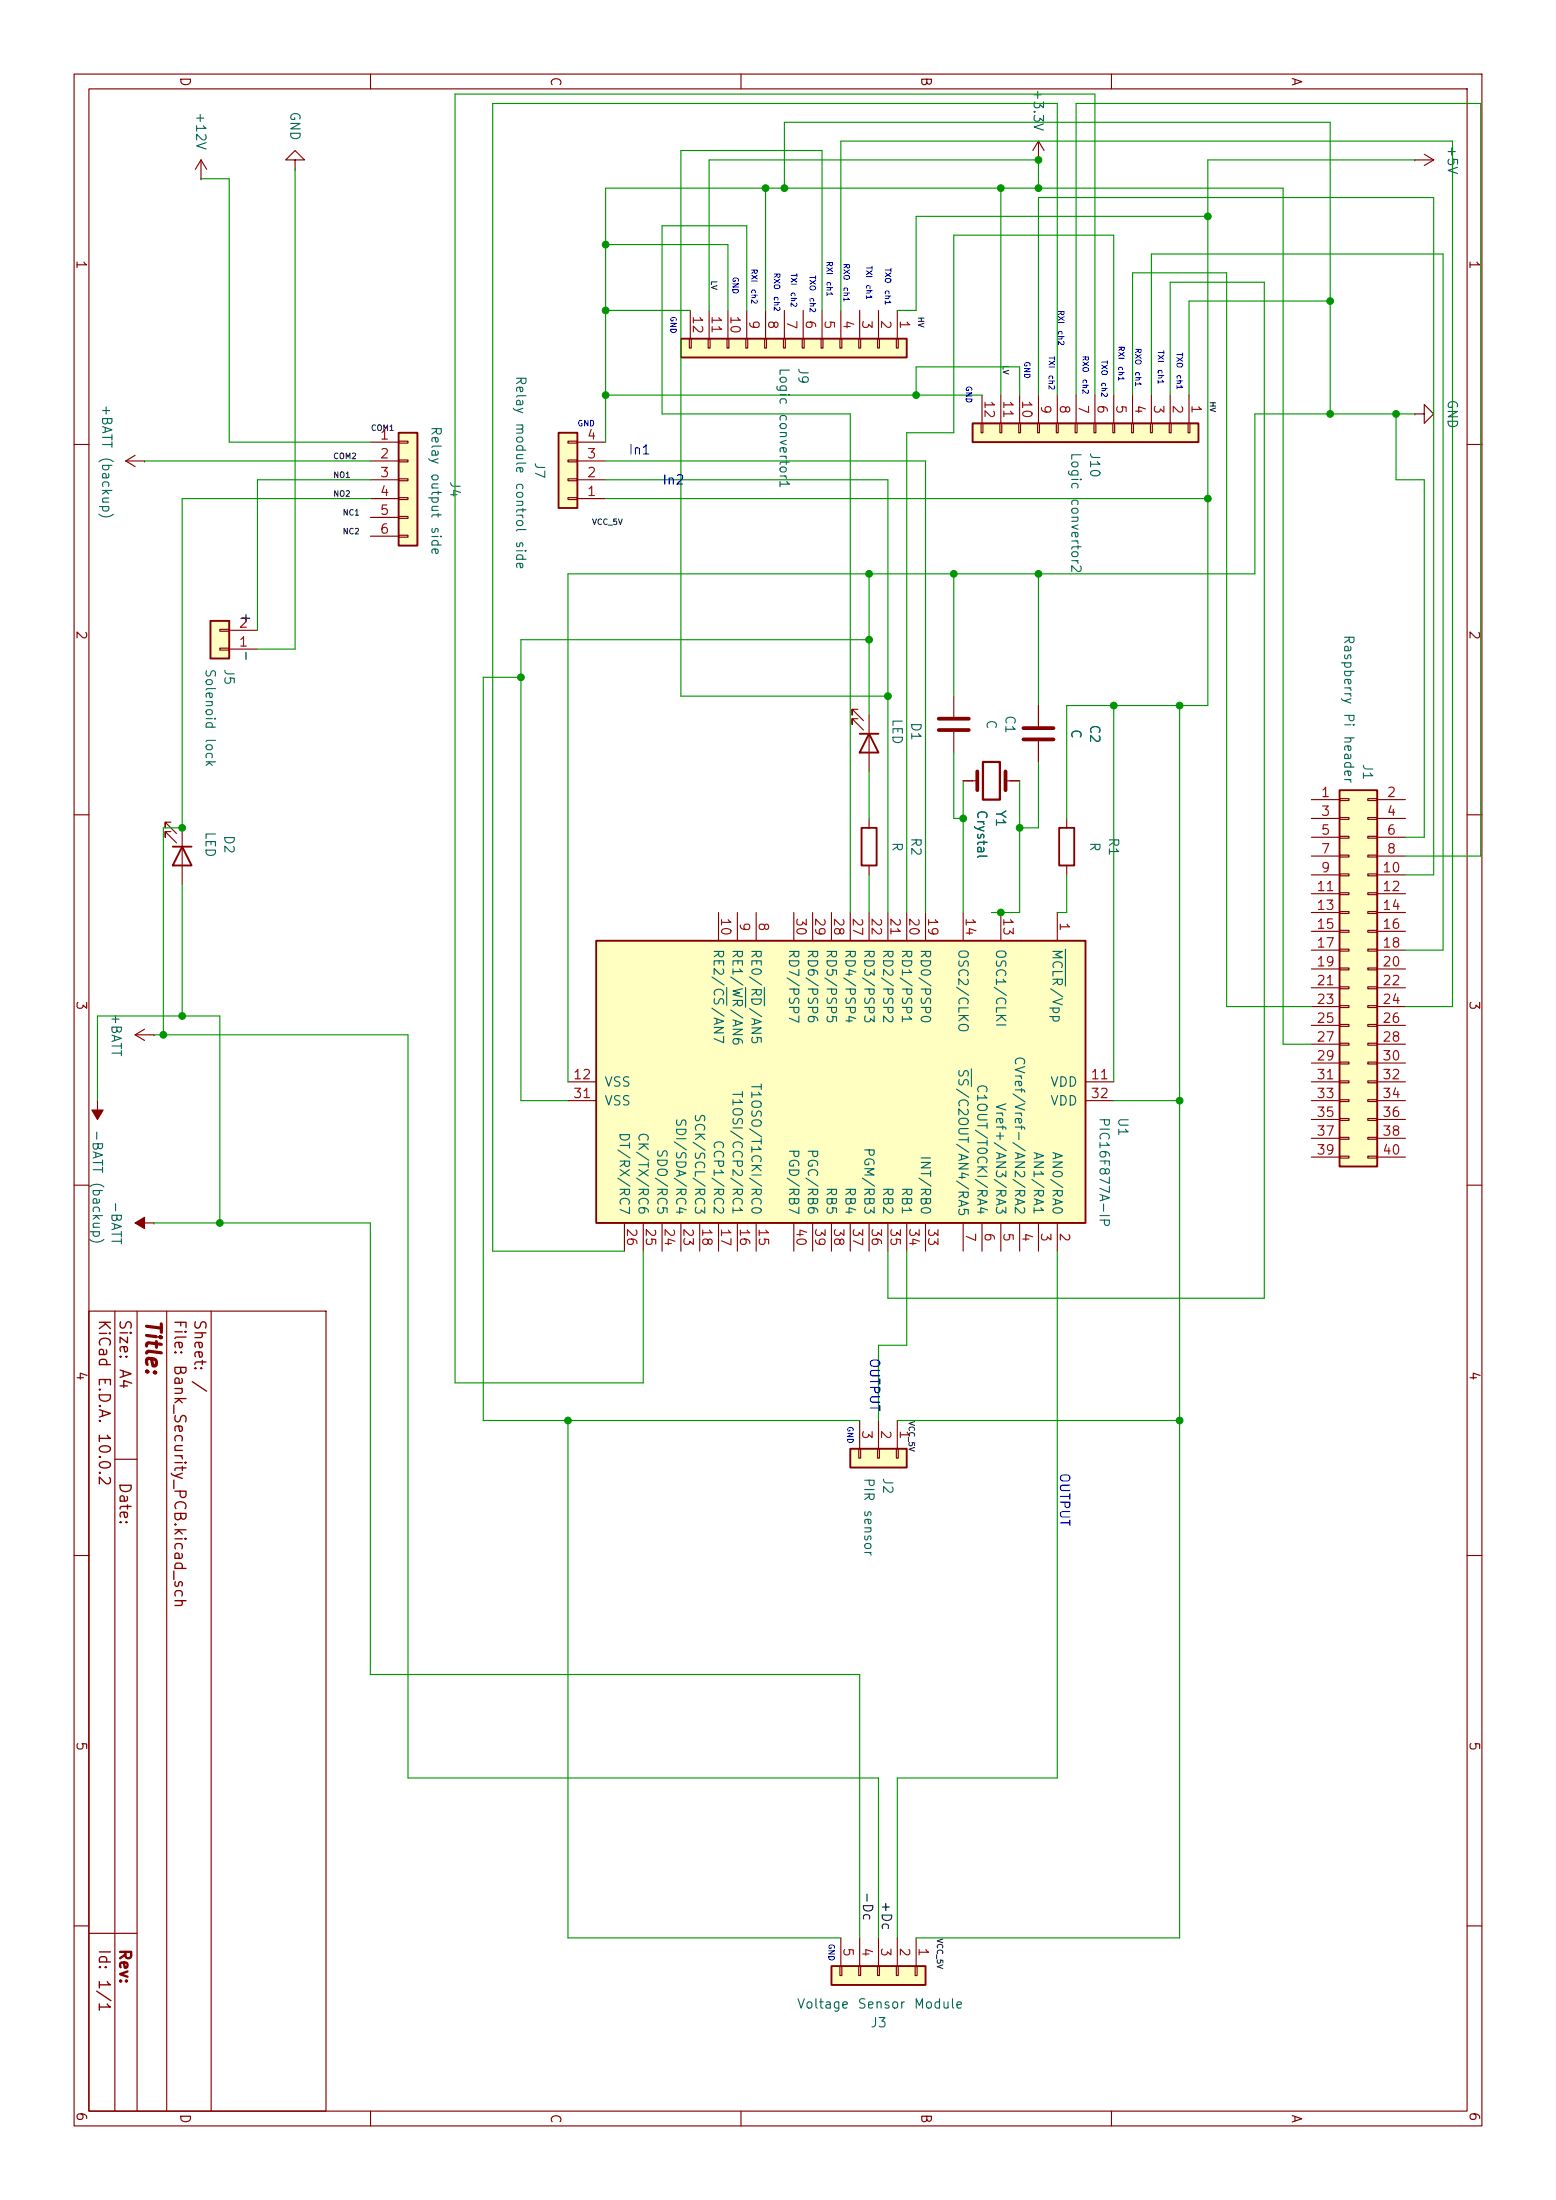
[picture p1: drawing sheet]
<svg xmlns="http://www.w3.org/2000/svg" width="210mm" height="297mm" viewBox="0 0 210 297" stroke-linecap="round" stroke-linejoin="round" font-family="sans-serif">
<g fill="none" stroke="#840000" stroke-width=".15">
<path d="M10 10h190v277h-190zM12 12h186v273h-186zM50 10v2M100 10v2M150 10v2M10 60h2M198 60h2M128.7 94v2.8M128.7 98.8v2.8M10 110h2M198 110h2M10 160h2"/>
<path d="M198 160h2M12 177h32v108h-32zM15.5 177v108M18.5 177v108M22.5 177v108M28.5 177v108M15.5 197h3M10 210h2M198 210h2M10 260h2M198 260h2M12 261h6.5"/>
<path d="M50 285v2M100 285v2M150 285v2"/>
</g>
<path d="M126.7 97h4.1M126.7 98.6h4.1" fill="none" stroke="#840000" stroke-width=".51"/>
<path d="M131.3 57.1h30.4v2.6h-30.4z" fill="#ffffc2"/>
<path d="M131.3 57.1h30.4v2.6h-30.4zM116 99.1h2.6M117.3 99.1l1.3 2.5h-2.6zM23.3 114.3h2.6M24.6 114.3l1.3 2.5h-2.6z" fill="none" stroke="#840000" stroke-width=".25"/>
<g fill="none" stroke="#840000" stroke-width=".15">
<path d="M132.4 57.1h.3v1.3h-.3zM132.5 53.3v3.8M135 57.1h.2v1.3h-.2zM135.1 53.3v3.8M137.5 57.1h.2v1.3h-.2zM137.6 53.3v3.8M140 57.1h.3v1.3h-.3zM140.2 53.3v3.8M142.6 57.1h.2v1.3h-.2zM142.7 53.3v3.8M145.1 57.1h.3v1.3h-.3zM145.2 53.3v3.8"/>
<path d="M147.7 57.1h.2v1.3h-.2zM147.8 53.3v3.8M150.2 57.1h.2v1.3h-.2zM150.3 53.3v3.8M152.7 57.1h.3v1.3h-.3zM152.9 53.3v3.8M155.3 57.1h.2v1.3h-.2zM155.4 53.3v3.8M157.8 57.1h.3v1.3h-.3zM157.9 53.3v3.8M160.4 57.1h.2v1.3h-.2zM160.5 53.3v3.8"/>
<path d="M191 55.9h1.2v-1.3l1.3 1.3-1.3 1.2v-1.2M191 55.9h.1M115.8 95.8h-.8v.7v-.7l1.5 1.5M115.8 97h-.8v.8v-.8l1.5 1.6M117.3 96.5v7.6M23.1 111h-.8v.8v-.8l1.5 1.5M23.1 112.3h-.8v.7v-.7l1.5 1.5M24.6 111.8v7.6M18.2 139.7l1.3 .8M18.2 139.7h2.6M19.5 138.9l-1.3 .8M20.8 139.7h.1"/>
<path d="M13.2 148.6h.1M13.2 148.6v2.5M18.2 165.1h2.6M20.8 165.1h.1"/>
</g>
<g fill="#840000" stroke="#840000" stroke-width=".15">
<path d="M12.4 149.9h1.5l-.7 1.2z"/>
<path d="M18.2 165.1l1.3-.8v1.6z"/>
</g>
<path d="M80.5 127h66v38.1h-66z" fill="#ffffc2"/>
<path d="M80.5 127h66v38.1h-66z" fill="none" stroke="#840000" stroke-width=".25"/>
<g fill="none" stroke="#840000" stroke-width=".15">
<path d="M97 123.2v3.8M99.5 123.2v3.8M102.1 123.2v3.8M107.1 123.2v3.8M109.7 123.2v3.8M112.2 123.2v3.8M114.8 123.2v3.8M117.3 123.2v3.8M119.8 123.2v3.8M122.4 123.2v3.8M124.9 123.2v3.8M130 123.2v3.8"/>
<path d="M135.1 123.2v3.8M142.7 123.2v3.8M76.7 146h3.8M76.7 148.6h3.8M146.5 146h3.8M146.5 148.6h3.8M84.3 165.1v3.8M86.8 165.1v3.8M89.4 165.1v3.8M91.9 165.1v3.8M94.4 165.1v3.8M97 165.1v3.8"/>
<path d="M99.5 165.1v3.8M102.1 165.1v3.8M107.1 165.1v3.8M109.7 165.1v3.8M112.2 165.1v3.8M114.8 165.1v3.8M117.3 165.1v3.8M119.8 165.1v3.8M122.4 165.1v3.8M124.9 165.1v3.8M130 165.1v3.8M132.5 165.1v3.8"/>
<path d="M135.1 165.1v3.8M137.6 165.1v3.8M140.2 165.1v3.8M142.7 165.1v3.8"/>
</g>
<path d="M98.1 133.3v2.4M100.6 133.3v2.7M103.2 133.3v2.5M143.8 128.1v5M131.1 144.3v2.4" fill="none" stroke="#006464" stroke-width=".15"/>
<path d="M114.8 195.6h7.6v2.5h-7.6z" fill="#ffffc2"/>
<path d="M114.8 195.6h7.6v2.5h-7.6z" fill="none" stroke="#840000" stroke-width=".25"/>
<path d="M17 62.2l1.2 .8M17 62.2h2.5M18.2 61.5l-1.2 .7M19.5 62.2h.1M115.9 195.6h.3v1.2h-.3zM116 191.8v3.8M118.4 195.6h.3v1.2h-.3zM118.6 191.8v3.8M121 195.6h.2v1.2h-.2zM121.1 191.8v3.8" fill="none" stroke="#840000" stroke-width=".15"/>
<path d="M180.8 106.7h5.1v50.8h-5.1z" fill="#ffffc2"/>
<path d="M180.8 106.7h5.1v50.8h-5.1z" fill="none" stroke="#840000" stroke-width=".25"/>
<g fill="none" stroke="#840000" stroke-width=".15">
<path d="M177 107.9h3.8M177 110.5h3.8M177 113h3.8M177 115.6h3.8M177 118.1h3.8M180.8 107.8h1.3v.3h-1.3zM180.8 110.4h1.3v.2h-1.3zM180.8 112.9h1.3v.3h-1.3zM180.8 115.4h1.3v.3h-1.3zM180.8 118h1.3v.2h-1.3zM184.6 107.8h1.3v.3h-1.3zM184.6 110.4h1.3v.2h-1.3z"/>
<path d="M184.6 112.9h1.3v.3h-1.3zM184.6 115.4h1.3v.3h-1.3zM184.6 118h1.3v.2h-1.3zM185.9 107.9h3.8M185.9 110.5h3.8M185.9 113h3.8M185.9 115.6h3.8M185.9 118.1h3.8M177 120.6h3.8M177 123.2h3.8M177 125.7h3.8M177 128.3h3.8"/>
<path d="M177 130.8h3.8M177 133.3h3.8M177 135.9h3.8M177 138.4h3.8M180.8 120.5h1.3v.3h-1.3zM180.8 123.1h1.3v.2h-1.3zM180.8 125.6h1.3v.3h-1.3zM180.8 128.1h1.3v.3h-1.3zM180.8 130.7h1.3v.2h-1.3zM180.8 133.2h1.3v.3h-1.3zM180.8 135.8h1.3v.2h-1.3zM180.8 138.3h1.3v.3h-1.3z"/>
<path d="M184.6 120.5h1.3v.3h-1.3zM184.6 123.1h1.3v.2h-1.3zM184.6 125.6h1.3v.3h-1.3zM184.6 128.1h1.3v.3h-1.3zM184.6 130.7h1.3v.2h-1.3zM184.6 133.2h1.3v.3h-1.3zM184.6 135.8h1.3v.2h-1.3zM184.6 138.3h1.3v.3h-1.3zM185.9 120.6h3.8M185.9 123.2h3.8M185.9 125.7h3.8M185.9 128.3h3.8"/>
<path d="M185.9 130.8h3.8M185.9 133.3h3.8M185.9 135.9h3.8M185.9 138.4h3.8M177 141h3.8M177 143.5h3.8M177 146h3.8M177 148.6h3.8M177 151.1h3.8M177 153.7h3.8M177 156.2h3.8M180.8 140.8h1.3v.3h-1.3z"/>
<path d="M180.8 143.4h1.3v.2h-1.3zM180.8 145.9h1.3v.3h-1.3zM180.8 148.5h1.3v.2h-1.3zM180.8 151h1.3v.3h-1.3zM180.8 153.5h1.3v.3h-1.3zM180.8 156.1h1.3v.2h-1.3zM184.6 140.8h1.3v.3h-1.3zM184.6 143.4h1.3v.2h-1.3zM184.6 145.9h1.3v.3h-1.3zM184.6 148.5h1.3v.2h-1.3zM184.6 151h1.3v.3h-1.3zM184.6 153.5h1.3v.3h-1.3z"/>
<path d="M184.6 156.1h1.3v.2h-1.3zM185.9 141h3.8M185.9 143.5h3.8M185.9 146h3.8M185.9 148.6h3.8M185.9 151.1h3.8M185.9 153.7h3.8M185.9 156.2h3.8"/>
</g>
<path d="M75.4 58.4h2.5v10.2h-2.5z" fill="#ffffc2"/>
<path d="M75.4 58.4h2.5v10.2h-2.5z" fill="none" stroke="#840000" stroke-width=".25"/>
<path d="M76.7 59.6h1.2v.2h-1.2zM77.9 59.7h3.8M76.7 67.2h1.2v.2h-1.2zM76.7 64.6h1.2v.3h-1.2zM76.7 62.1h1.2v.3h-1.2zM77.9 67.3h3.8M77.9 64.8h3.8M77.9 62.2h3.8" fill="none" stroke="#840000" stroke-width=".15"/>
<path d="M28.4 83.8h2.5v5.1h-2.5z" fill="#ffffc2"/>
<path d="M28.4 83.8h2.5v5.1h-2.5z" fill="none" stroke="#840000" stroke-width=".25"/>
<path d="M29.7 87.5h1.2v.3h-1.2zM29.7 85h1.2v.2h-1.2zM30.9 87.6h3.8M30.9 85.1h3.8M130 105.4h1.9M135.7 105.4h1.9" fill="none" stroke="#840000" stroke-width=".15"/>
<path d="M131.9 104.1v2.6M135.7 104.1v2.6" fill="none" stroke="#840000" stroke-width=".51"/>
<path d="M132.7 102.9h2.3v5h-2.3z" fill="none" stroke="#840000" stroke-width=".3"/>
<path d="M112.2 265.4h12.7v2.6h-12.7z" fill="#ffffc2"/>
<path d="M116.3 111.8h2v5h-2zM143 111.8h2v5h-2zM112.2 265.4h12.7v2.6h-12.7z" fill="none" stroke="#840000" stroke-width=".25"/>
<g fill="none" stroke="#840000" stroke-width=".15">
<path d="M140.2 19l-.8 1.3M140.2 19l.7 1.3M140.2 19v2.6M27.1 24.1h.1M27.1 21.6l-.7 1.3M27.1 21.6l.8 1.3M27.1 21.6v2.5M140.2 21.6h.1M191 21.6h.1M191 21.6h2.5M192.2 20.8l1.3 .8M193.5 21.6l-1.3 .8"/>
<path d="M117.3 110.5v1.3M117.3 116.8v1.3M144 110.5v1.3M144 116.8v1.3M113.4 265.4h.2v1.3h-.2zM113.5 261.6v3.8M115.9 265.4h.3v1.3h-.3zM116 261.6v3.8M118.4 265.4h.3v1.3h-.3zM118.6 261.6v3.8M121 265.4h.2v1.3h-.2zM121.1 261.6v3.8"/>
<path d="M123.5 265.4h.3v1.3h-.3zM123.6 261.6v3.8"/>
</g>
<path d="M91.9 45.7h30.5v2.6h-30.5z" fill="#ffffc2"/>
<path d="M91.9 45.7h30.5v2.6h-30.5z" fill="none" stroke="#840000" stroke-width=".25"/>
<g fill="none" stroke="#840000" stroke-width=".15">
<path d="M39.8 21.6h1.3l-1.3-1.3-1.2 1.3h1.2v1.3M39.8 22.9h.1M93 45.7h.3v1.3h-.3zM93.2 41.9v3.8M95.6 45.7h.2v1.3h-.2zM95.7 41.9v3.8M98.1 45.7h.3v1.3h-.3zM98.2 41.9v3.8M100.7 45.7h.2v1.3h-.2zM100.8 41.9v3.8M103.2 45.7h.3v1.3h-.3zM103.3 41.9v3.8"/>
<path d="M105.7 45.7h.3v1.3h-.3zM105.9 41.9v3.8M108.3 45.7h.2v1.3h-.2zM108.4 41.9v3.8M110.8 45.7h.3v1.3h-.3zM110.9 41.9v3.8M113.4 45.7h.2v1.3h-.2zM113.5 41.9v3.8M115.9 45.7h.3v1.3h-.3zM116 41.9v3.8M118.4 45.7h.3v1.3h-.3zM118.6 41.9v3.8"/>
<path d="M121 45.7h.2v1.3h-.2zM121.1 41.9v3.8M140.2 95.2v2.8M140.2 100.1v2.8"/>
</g>
<path d="M138.1 99.8h4.1M138.1 98.3h4.1" fill="none" stroke="#840000" stroke-width=".51"/>
<path d="M53.8 58.4h2.5v15.3h-2.5z" fill="#ffffc2"/>
<path d="M53.8 58.4h2.5v15.3h-2.5z" fill="none" stroke="#840000" stroke-width=".25"/>
<g fill="none" stroke="#840000" stroke-width=".15">
<path d="M50 59.7h3.8M53.8 59.6h1.3v.2h-1.3zM50 62.2h3.8M50 64.8h3.8M50 67.3h3.8M50 69.8h3.8M50 72.4h3.8M53.8 62.1h1.3v.3h-1.3zM53.8 64.6h1.3v.3h-1.3zM53.8 67.2h1.3v.2h-1.3zM53.8 69.7h1.3v.3h-1.3zM53.8 72.3h1.3v.2h-1.3z"/>
<path d="M140.2 95.2v2.8M130 105.4h1.3M136.3 105.4h1.3M140.2 100.1v2.8"/>
</g>
<g fill="none" stroke="#009600" stroke-width=".15">
<path d="M27.1 24.1h3.8v35.6h19.1M39.8 22.9v64.7h-5.1M81.7 33h16.5v8.9M103.3 25.4v16.5M105.9 25.4v-8.9h73.6v39.4M135.1 25.4v27.9M140.2 25.4v-3.8h-44.5v20.3M163 29.2h-39.4v12.7h-2.5M191 21.6h-28v73.6h-19v15.3M81.7 59.7v-34.3h91.5v115.6h3.8M81.7 41.9h11.5M81.7 53.3h50.8"/>
<path d="M100.8 41.9v-11.4h-11.4v25.4h25.4v67.3M110.9 41.9v-21.6h-19v73.7h27.9M113.5 41.9v-22.9h82.5v116.9h-6.3M123.6 53.3v-3.8h14v3.8M140.2 53.3v-26.6h53.3v91.4h-3.8M142.7 53.3v-39.3h-76.2v154.9h17.8M145.2 53.3v-39.3h54.6v101.6h-10.1M147.8 53.3v-40.6h-86.4v174h25.4v-17.8M150.3 53.3v-21.6h-21.6v26.7h-6.3v64.8M152.9 53.3v-16.5h12.7v99.1h11.4M155.4 53.3v-19h39.4v94h-5.1M157.9 53.3v-15.2h12.7v137.2h-50.8v-6.4"/>
<path d="M179.5 40.6h-19v12.7M188.4 55.9v8.9h3.8v48.2h-2.5M191 55.9h-21.6v21.6h-92.7v68.5M19.5 62.2h30.5M50 67.3h-25.4v44.5h-2.6v27.9M50 64.8h-15.3v20.3M81.7 62.2h43.2v61M81.7 64.8h38.1v58.4M81.7 67.3h81.3M117.3 77.5v19M128.7 77.5v16.5M140.2 77.5v17.7"/>
<path d="M70.3 91.4h-5.1v100.4h50.8M117.3 86.4h-47v62.2h6.4M150.3 95.2v50.8M159.2 95.2v166.4h-35.6M24.6 119.4v17.8M117.3 104.1v6.4M117.3 118.1v5.1M128.7 101.6v8.9h1.3M130 105.4v17.8M137.6 105.4v17.8h-3.8M140.2 102.9v8.9h-2.6M144 118.1v5.1h-1.3"/>
<path d="M20.8 139.7h34.3v100.3h63.5v21.6M13.2 148.6v-11.4h16.5v27.9M150.3 148.6h8.9M20.8 165.1h29.2v61h66v35.5M122.4 168.9v12.7h-3.8v10.2M142.7 168.9v71.1h-21.6v21.6M76.7 191.8v69.8h36.8M121.1 191.8h38.1"/>
</g>
<g fill="#009600" stroke="#009600" stroke-width=".13">
<circle cx="76.7" cy="191.8" r=".46"/>
<circle cx="150.3" cy="95.2" r=".46"/>
<circle cx="117.3" cy="86.4" r=".46"/>
<circle cx="70.3" cy="91.4" r=".46"/>
<circle cx="130" cy="110.5" r=".46"/>
<circle cx="159.2" cy="191.8" r=".46"/>
<circle cx="137.6" cy="111.8" r=".46"/>
<circle cx="119.8" cy="94" r=".46"/>
<circle cx="117.3" cy="77.5" r=".46"/>
<circle cx="140.2" cy="77.5" r=".46"/>
<circle cx="128.7" cy="77.5" r=".46"/>
<circle cx="135.1" cy="123.2" r=".46"/>
<circle cx="159.2" cy="95.2" r=".46"/>
<circle cx="163" cy="67.3" r=".46"/>
<circle cx="159.2" cy="148.6" r=".46"/>
<circle cx="188.4" cy="55.9" r=".46"/>
<circle cx="179.5" cy="55.9" r=".46"/>
<circle cx="179.5" cy="40.6" r=".46"/>
<circle cx="163" cy="29.2" r=".46"/>
<circle cx="24.6" cy="137.2" r=".46"/>
<circle cx="24.6" cy="111.8" r=".46"/>
<circle cx="22" cy="139.7" r=".46"/>
<circle cx="29.7" cy="165.1" r=".46"/>
<circle cx="81.7" cy="53.3" r=".46"/>
<circle cx="81.7" cy="41.9" r=".46"/>
<circle cx="81.7" cy="33" r=".46"/>
<circle cx="123.6" cy="53.3" r=".46"/>
<circle cx="105.9" cy="25.4" r=".46"/>
<circle cx="103.3" cy="25.4" r=".46"/>
<circle cx="140.2" cy="25.4" r=".46"/>
<circle cx="135.1" cy="25.4" r=".46"/>
<circle cx="140.2" cy="21.6" r=".46"/>
</g>
<text font-size="2" fill="#840000" x="19.2" y="178" transform="rotate(90 19.2 178)">Title:</text>
<g font-size="1.5" fill="#840000">
<text x="13" y="178" transform="rotate(90 13 178)">KiCad</text>
<text x="15.8" y="178" transform="rotate(90 15.8 178)">Size:</text>
<text x="23.2" y="178" transform="rotate(90 23.2 178)">File:</text>
<text x="25.9" y="178" transform="rotate(90 25.9 178)">Sheet:</text>
<text x="13" y="185.7" transform="rotate(90 13 185.7)">E.D.A.</text>
<text x="15.8" y="184.7" transform="rotate(90 15.8 184.7)">A4</text>
<text x="23.2" y="184.1" transform="rotate(90 23.2 184.1)">Bank_Security_PCB.kicad_sch</text>
<text x="25.9" y="186.2" transform="rotate(90 25.9 186.2)">/</text>
<text x="13" y="193.3" transform="rotate(90 13 193.3)">10.0.2</text>
<text x="15.8" y="200" transform="rotate(90 15.8 200)">Date:</text>
<text x="13" y="263" transform="rotate(90 13 263)">Id:</text>
<text x="15.8" y="263" transform="rotate(90 15.8 263)">Rev:</text>
<text x="13" y="267.1" transform="rotate(90 13 267.1)">1/1</text>
</g>
<g font-size="1.3" fill="#840000">
<text x="24" y="10.3" transform="rotate(90 24 10.3)">D</text>
<text x="74" y="10.3" transform="rotate(90 74 10.3)">C</text>
<text x="124" y="10.3" transform="rotate(90 124 10.3)">B</text>
<text x="174" y="10.3" transform="rotate(90 174 10.3)">A</text>
<text x="10" y="35" transform="rotate(90 10 35)">1</text>
<text x="198" y="35" transform="rotate(90 198 35)">1</text>
<text x="10" y="85" transform="rotate(90 10 85)">2</text>
<text x="198" y="85" transform="rotate(90 198 85)">2</text>
<text x="10" y="135" transform="rotate(90 10 135)">3</text>
<text x="198" y="135" transform="rotate(90 198 135)">3</text>
<text x="10" y="185" transform="rotate(90 10 185)">4</text>
<text x="198" y="185" transform="rotate(90 198 185)">4</text>
<text x="10" y="235" transform="rotate(90 10 235)">5</text>
<text x="198" y="235" transform="rotate(90 198 235)">5</text>
<text x="10" y="285" transform="rotate(90 10 285)">6</text>
<text x="24" y="285.3" transform="rotate(90 24 285.3)">D</text>
<text x="74" y="285.3" transform="rotate(90 74 285.3)">C</text>
<text x="124" y="285.3" transform="rotate(90 124 285.3)">B</text>
<text x="174" y="285.3" transform="rotate(90 174 285.3)">A</text>
<text x="198" y="285" transform="rotate(90 198 285)">6</text>
</g>
<g font-size="1.3" fill="#006464">
<text x="139.2" y="11.9" transform="rotate(90 139.2 11.9)">+3.3V</text>
<text x="26.2" y="15" transform="rotate(90 26.2 15)">+12V</text>
<text x="38.9" y="15" transform="rotate(90 38.9 15)">GND</text>
<text x="195.1" y="19.6" transform="rotate(90 195.1 19.6)">+5V</text>
<text x="69.3" y="50.6" transform="rotate(90 69.3 50.6)">Relay</text>
<text x="104.9" y="49.5" transform="rotate(90 104.9 49.5)">Logic</text>
<text x="107.4" y="49.5" transform="rotate(90 107.4 49.5)">J9</text>
<text x="195.1" y="53.8" transform="rotate(90 195.1 53.8)">GND</text>
<text x="13.5" y="54.5" transform="rotate(90 13.5 54.5)">+BATT</text>
<text x="57.9" y="57.4" transform="rotate(90 57.9 57.4)">Relay</text>
<text x="69.3" y="56.9" transform="rotate(90 69.3 56.9)">module</text>
<text x="104.9" y="55.7" transform="rotate(90 104.9 55.7)">convertor1</text>
<text x="13.5" y="61.5" transform="rotate(90 13.5 61.5)">(backup)</text>
<text x="57.9" y="63.8" transform="rotate(90 57.9 63.8)">output</text>
<text x="60.4" y="64.8" transform="rotate(90 60.4 64.8)">J4</text>
<text x="69.3" y="65" transform="rotate(90 69.3 65)">control</text>
<text x="71.9" y="62.3" transform="rotate(90 71.9 62.3)">J7</text>
<text x="144.3" y="61" transform="rotate(90 144.3 61)">Logic</text>
<text x="146.8" y="61" transform="rotate(90 146.8 61)">J10</text>
<text x="57.9" y="71" transform="rotate(90 57.9 71)">side</text>
<text x="144.3" y="67.2" transform="rotate(90 144.3 67.2)">convertor2</text>
<text x="69.3" y="72.9" transform="rotate(90 69.3 72.9)">side</text>
<text x="181.1" y="85.6" transform="rotate(90 181.1 85.6)">Raspberry</text>
<text x="27.4" y="90.2" transform="rotate(90 27.4 90.2)">Solenoid</text>
<text x="30" y="90.2" transform="rotate(90 30 90.2)">J5</text>
<text x="27.4" y="99.5" transform="rotate(90 27.4 99.5)">lock</text>
<text x="120.1" y="96.9" transform="rotate(90 120.1 96.9)">LED</text>
<text x="122.7" y="97.4" transform="rotate(90 122.7 97.4)">D1</text>
<text x="132.8" y="97.1" transform="rotate(90 132.8 97.1)">C</text>
<text x="135.4" y="96.4" transform="rotate(90 135.4 96.4)">C1</text>
<text x="144.3" y="98.3" transform="rotate(90 144.3 98.3)">C</text>
<text x="146.8" y="97.7" transform="rotate(90 146.8 97.7)">C2</text>
<text x="181.1" y="96.1" transform="rotate(90 181.1 96.1)">Pi</text>
<text x="181.1" y="99.2" transform="rotate(90 181.1 99.2)">header</text>
<text x="183.6" y="103" transform="rotate(90 183.6 103)">J1</text>
<text x="27.4" y="112.2" transform="rotate(90 27.4 112.2)">LED</text>
<text x="30" y="112.6" transform="rotate(90 30 112.6)">D2</text>
<text x="120.1" y="113.6" transform="rotate(90 120.1 113.6)">R</text>
<text x="122.7" y="113" transform="rotate(90 122.7 113)">R2</text>
<text x="131.6" y="109.2" transform="rotate(90 131.6 109.2)">Crystal</text>
<text x="134.1" y="109.2" transform="rotate(90 134.1 109.2)">Y1</text>
<text x="146.8" y="113.6" transform="rotate(90 146.8 113.6)">R</text>
<text x="149.3" y="113" transform="rotate(90 149.3 113)">R1</text>
<text x="96" y="128" transform="rotate(90 96 128)">RE2/CS/AN7</text>
<text x="98.5" y="128" transform="rotate(90 98.5 128)">RE1/WR/AN6</text>
<text x="101.1" y="128" transform="rotate(90 101.1 128)">RE0/RD/AN5</text>
<text x="106.2" y="128" transform="rotate(90 106.2 128)">RD7/PSP7</text>
<text x="108.7" y="128" transform="rotate(90 108.7 128)">RD6/PSP6</text>
<text x="111.2" y="128" transform="rotate(90 111.2 128)">RD5/PSP5</text>
<text x="113.8" y="128" transform="rotate(90 113.8 128)">RD4/PSP4</text>
<text x="116.3" y="128" transform="rotate(90 116.3 128)">RD3/PSP3</text>
<text x="118.9" y="128" transform="rotate(90 118.9 128)">RD2/PSP2</text>
<text x="121.4" y="128" transform="rotate(90 121.4 128)">RD1/PSP1</text>
<text x="123.9" y="128" transform="rotate(90 123.9 128)">RD0/PSP0</text>
<text x="129" y="128" transform="rotate(90 129 128)">OSC2/CLKO</text>
<text x="134.1" y="128" transform="rotate(90 134.1 128)">OSC1/CLKI</text>
<text x="141.7" y="128" transform="rotate(90 141.7 128)">MCLR/Vpp</text>
<text x="14.7" y="136.7" transform="rotate(90 14.7 136.7)">+BATT</text>
<text x="136.6" y="142.5" transform="rotate(90 136.6 142.5)">CVref/Vref-/AN2/RA2</text>
<text x="81.5" y="147">VSS</text>
<text x="81.5" y="149.6">VSS</text>
<text x="98.5" y="147.1" transform="rotate(90 98.5 147.1)">T1OSI/CCP2/RC1</text>
<text x="101.1" y="146.1" transform="rotate(90 101.1 146.1)">T1OSO/T1CKI/RC0</text>
<text x="129" y="144.2" transform="rotate(90 129 144.2)">SS/C2OUT/AN4/RA5</text>
<text x="131.6" y="146.2" transform="rotate(90 131.6 146.2)">C1OUT/T0CKI/RA4</text>
<text x="134.1" y="148.8" transform="rotate(90 134.1 148.8)">Vref+/AN3/RA3</text>
<text x="141.7" y="147">VDD</text>
<text x="141.7" y="149.6">VDD</text>
<text x="12.2" y="152.4" transform="rotate(90 12.2 152.4)">-BATT</text>
<text x="83.3" y="152.8" transform="rotate(90 83.3 152.8)">DT/RX/RC7</text>
<text x="85.8" y="152.8" transform="rotate(90 85.8 152.8)">CK/TX/RC6</text>
<text x="88.4" y="155" transform="rotate(90 88.4 155)">SDO/RC5</text>
<text x="90.9" y="150.8" transform="rotate(90 90.9 150.8)">SDI/SDA/RC4</text>
<text x="93.5" y="150.2" transform="rotate(90 93.5 150.2)">SCK/SCL/RC3</text>
<text x="96" y="153.8" transform="rotate(90 96 153.8)">CCP1/RC2</text>
<text x="106.2" y="155" transform="rotate(90 106.2 155)">PGD/RB7</text>
<text x="108.7" y="155" transform="rotate(90 108.7 155)">PGC/RB6</text>
<text x="116.3" y="154.8" transform="rotate(90 116.3 154.8)">PGM/RB3</text>
<text x="123.9" y="155.9" transform="rotate(90 123.9 155.9)">INT/RB0</text>
<text x="139.2" y="155.4" transform="rotate(90 139.2 155.4)">AN1/RA1</text>
<text x="141.7" y="155.4" transform="rotate(90 141.7 155.4)">AN0/RA0</text>
<text x="148.1" y="150.7" transform="rotate(90 148.1 150.7)">PIC16F877A-IP</text>
<text x="150.6" y="150.7" transform="rotate(90 150.6 150.7)">U1</text>
<text x="12.2" y="159.4" transform="rotate(90 12.2 159.4)">(backup)</text>
<text x="111.2" y="160.1" transform="rotate(90 111.2 160.1)">RB5</text>
<text x="113.8" y="160.1" transform="rotate(90 113.8 160.1)">RB4</text>
<text x="118.9" y="160.1" transform="rotate(90 118.9 160.1)">RB2</text>
<text x="121.4" y="160.1" transform="rotate(90 121.4 160.1)">RB1</text>
<text x="14.7" y="162.1" transform="rotate(90 14.7 162.1)">-BATT</text>
<text x="116.3" y="199.4" transform="rotate(90 116.3 199.4)">PIR</text>
<text x="116.3" y="203.7" transform="rotate(90 116.3 203.7)">sensor</text>
<text x="118.9" y="199.4" transform="rotate(90 118.9 199.4)">J2</text>
<text x="107.5" y="271.5">Voltage</text>
<text x="115.6" y="271.5">Sensor</text>
<text x="117.4" y="274">J3</text>
<text x="123.2" y="271.5">Module</text>
</g>
<g font-size="1.3" fill="#a90000">
<text x="93.2" y="42.5" transform="rotate(90 93.2 42.5)">12</text>
<text x="95.7" y="42.5" transform="rotate(90 95.7 42.5)">11</text>
<text x="98.3" y="42.5" transform="rotate(90 98.3 42.5)">10</text>
<text x="100.8" y="43.1" transform="rotate(90 100.8 43.1)">9</text>
<text x="103.4" y="43.1" transform="rotate(90 103.4 43.1)">8</text>
<text x="105.9" y="43.1" transform="rotate(90 105.9 43.1)">7</text>
<text x="108.4" y="43.1" transform="rotate(90 108.4 43.1)">6</text>
<text x="111" y="43.1" transform="rotate(90 111 43.1)">5</text>
<text x="113.5" y="43.1" transform="rotate(90 113.5 43.1)">4</text>
<text x="116.1" y="43.1" transform="rotate(90 116.1 43.1)">3</text>
<text x="118.6" y="43.1" transform="rotate(90 118.6 43.1)">2</text>
<text x="121.1" y="43.1" transform="rotate(90 121.1 43.1)">1</text>
<text x="132.6" y="53.9" transform="rotate(90 132.6 53.9)">12</text>
<text x="135.1" y="53.9" transform="rotate(90 135.1 53.9)">11</text>
<text x="137.6" y="53.9" transform="rotate(90 137.6 53.9)">10</text>
<text x="51.2" y="59.7">1</text>
<text x="79.1" y="59.7">4</text>
<text x="140.2" y="54.5" transform="rotate(90 140.2 54.5)">9</text>
<text x="142.7" y="54.5" transform="rotate(90 142.7 54.5)">8</text>
<text x="145.3" y="54.5" transform="rotate(90 145.3 54.5)">7</text>
<text x="147.8" y="54.5" transform="rotate(90 147.8 54.5)">6</text>
<text x="150.3" y="54.5" transform="rotate(90 150.3 54.5)">5</text>
<text x="152.9" y="54.5" transform="rotate(90 152.9 54.5)">4</text>
<text x="155.4" y="54.5" transform="rotate(90 155.4 54.5)">3</text>
<text x="158" y="54.5" transform="rotate(90 158 54.5)">2</text>
<text x="160.5" y="54.5" transform="rotate(90 160.5 54.5)">1</text>
<text x="51.2" y="62.2">2</text>
<text x="51.2" y="64.7">3</text>
<text x="79.1" y="64.7">2</text>
<text x="79.1" y="62.2">3</text>
<text x="51.2" y="67.3">4</text>
<text x="51.2" y="69.8">5</text>
<text x="79.1" y="67.3">1</text>
<text x="51.2" y="72.4">6</text>
<text x="32.1" y="87.6">1</text>
<text x="32.1" y="85.1">2</text>
<text x="178.2" y="107.9">1</text>
<text x="187.1" y="107.9">2</text>
<text x="178.2" y="110.5">3</text>
<text x="178.2" y="113">5</text>
<text x="187.1" y="110.5">4</text>
<text x="187.1" y="113">6</text>
<text x="178.2" y="115.5">7</text>
<text x="178.2" y="118.1">9</text>
<text x="186.5" y="118.1">10</text>
<text x="187.1" y="115.5">8</text>
<text x="97" y="123.8" transform="rotate(90 97 123.8)">10</text>
<text x="99.5" y="124.4" transform="rotate(90 99.5 124.4)">9</text>
<text x="102.1" y="124.4" transform="rotate(90 102.1 124.4)">8</text>
<text x="107.2" y="123.8" transform="rotate(90 107.2 123.8)">30</text>
<text x="109.7" y="123.8" transform="rotate(90 109.7 123.8)">29</text>
<text x="112.2" y="123.8" transform="rotate(90 112.2 123.8)">28</text>
<text x="114.8" y="123.8" transform="rotate(90 114.8 123.8)">27</text>
<text x="117.3" y="123.8" transform="rotate(90 117.3 123.8)">22</text>
<text x="119.9" y="123.8" transform="rotate(90 119.9 123.8)">21</text>
<text x="122.4" y="123.8" transform="rotate(90 122.4 123.8)">20</text>
<text x="124.9" y="123.8" transform="rotate(90 124.9 123.8)">19</text>
<text x="130" y="123.8" transform="rotate(90 130 123.8)">14</text>
<text x="135.1" y="123.8" transform="rotate(90 135.1 123.8)">13</text>
<text x="142.7" y="124.4" transform="rotate(90 142.7 124.4)">1</text>
<text x="177.6" y="120.6">11</text>
<text x="177.6" y="123.2">13</text>
<text x="177.6" y="125.7">15</text>
<text x="186.5" y="120.6">12</text>
<text x="186.5" y="123.2">14</text>
<text x="186.5" y="125.7">16</text>
<text x="177.6" y="128.2">17</text>
<text x="177.6" y="130.8">19</text>
<text x="186.5" y="128.2">18</text>
<text x="186.5" y="130.8">20</text>
<text x="177.6" y="133.3">21</text>
<text x="177.6" y="135.9">23</text>
<text x="186.5" y="133.3">22</text>
<text x="186.5" y="135.9">24</text>
<text x="177.6" y="138.4">25</text>
<text x="177.6" y="140.9">27</text>
<text x="177.6" y="143.5">29</text>
<text x="186.5" y="138.4">26</text>
<text x="186.5" y="140.9">28</text>
<text x="186.5" y="143.5">30</text>
<text x="77.3" y="146">12</text>
<text x="77.3" y="148.6">31</text>
<text x="147.1" y="146">11</text>
<text x="147.1" y="148.6">32</text>
<text x="177.6" y="146">31</text>
<text x="177.6" y="148.6">33</text>
<text x="186.5" y="146">32</text>
<text x="186.5" y="148.6">34</text>
<text x="177.6" y="151.1">35</text>
<text x="177.6" y="153.6">37</text>
<text x="186.5" y="151.1">36</text>
<text x="186.5" y="153.6">38</text>
<text x="177.6" y="156.2">39</text>
<text x="186.5" y="156.2">40</text>
<text x="84.3" y="165.7" transform="rotate(90 84.3 165.7)">26</text>
<text x="86.8" y="165.7" transform="rotate(90 86.8 165.7)">25</text>
<text x="89.4" y="165.7" transform="rotate(90 89.4 165.7)">24</text>
<text x="91.9" y="165.7" transform="rotate(90 91.9 165.7)">23</text>
<text x="94.5" y="165.7" transform="rotate(90 94.5 165.7)">18</text>
<text x="97" y="165.7" transform="rotate(90 97 165.7)">17</text>
<text x="99.5" y="165.7" transform="rotate(90 99.5 165.7)">16</text>
<text x="102.1" y="165.7" transform="rotate(90 102.1 165.7)">15</text>
<text x="107.2" y="165.7" transform="rotate(90 107.2 165.7)">40</text>
<text x="109.7" y="165.7" transform="rotate(90 109.7 165.7)">39</text>
<text x="112.2" y="165.7" transform="rotate(90 112.2 165.7)">38</text>
<text x="114.8" y="165.7" transform="rotate(90 114.8 165.7)">37</text>
<text x="117.3" y="165.7" transform="rotate(90 117.3 165.7)">36</text>
<text x="119.9" y="165.7" transform="rotate(90 119.9 165.7)">35</text>
<text x="122.4" y="165.7" transform="rotate(90 122.4 165.7)">34</text>
<text x="124.9" y="165.7" transform="rotate(90 124.9 165.7)">33</text>
<text x="130" y="166.3" transform="rotate(90 130 166.3)">7</text>
<text x="132.6" y="166.3" transform="rotate(90 132.6 166.3)">6</text>
<text x="135.1" y="166.3" transform="rotate(90 135.1 166.3)">5</text>
<text x="137.6" y="166.3" transform="rotate(90 137.6 166.3)">4</text>
<text x="140.2" y="166.3" transform="rotate(90 140.2 166.3)">3</text>
<text x="142.7" y="166.3" transform="rotate(90 142.7 166.3)">2</text>
<text x="116.1" y="193" transform="rotate(90 116.1 193)">3</text>
<text x="118.6" y="193" transform="rotate(90 118.6 193)">2</text>
<text x="121.1" y="193" transform="rotate(90 121.1 193)">1</text>
<text x="113.5" y="262.8" transform="rotate(90 113.5 262.8)">5</text>
<text x="116.1" y="262.8" transform="rotate(90 116.1 262.8)">4</text>
<text x="118.6" y="262.8" transform="rotate(90 118.6 262.8)">3</text>
<text x="121.1" y="262.8" transform="rotate(90 121.1 262.8)">2</text>
<text x="123.7" y="262.8" transform="rotate(90 123.7 262.8)">1</text>
</g>
<g font-size="1.3" fill="#0000c2">
<text x="84.7" y="61.7">In1</text>
<text x="89.3" y="65.7">In2</text>
<text x="117.1" y="183.2" transform="rotate(90 117.1 183.2)">OUTPUT</text>
<text x="142.7" y="198.7" transform="rotate(90 142.7 198.7)">OUTPUT</text>
</g>
<g font-size="1.3" fill="#0f0f0f">
<text x="32.3" y="82.5" transform="rotate(90 32.3 82.5)">+</text>
<text x="32.3" y="87.6" transform="rotate(90 32.3 87.6)">-</text>
<text x="116.1" y="255.3" transform="rotate(90 116.1 255.3)">-Dc</text>
<text x="118.7" y="256.5" transform="rotate(90 118.7 256.5)">+Dc</text>
</g>
<g font-size=".8" fill="#0000c2">
<text x="111.4" y="35.2" transform="rotate(90 111.4 35.2)">RXI</text>
<text x="113.7" y="35.5" transform="rotate(90 113.7 35.5)">RXO</text>
<text x="116.7" y="35.8" transform="rotate(90 116.7 35.8)">TXI</text>
<text x="98.7" y="37.3" transform="rotate(90 98.7 37.3)">GND</text>
<text x="101.2" y="36.2" transform="rotate(90 101.2 36.2)">RXI</text>
<text x="101.2" y="38.9" transform="rotate(90 101.2 38.9)">ch2</text>
<text x="104.3" y="36.8" transform="rotate(90 104.3 36.8)">RXO</text>
<text x="104.3" y="39.9" transform="rotate(90 104.3 39.9)">ch2</text>
<text x="106.6" y="36.8" transform="rotate(90 106.6 36.8)">TXI</text>
<text x="106.6" y="39.4" transform="rotate(90 106.6 39.4)">ch2</text>
<text x="109.1" y="37.1" transform="rotate(90 109.1 37.1)">TXO</text>
<text x="109.1" y="40.1" transform="rotate(90 109.1 40.1)">ch2</text>
<text x="111.4" y="37.9" transform="rotate(90 111.4 37.9)">ch1</text>
<text x="113.7" y="38.7" transform="rotate(90 113.7 38.7)">ch1</text>
<text x="116.7" y="38.3" transform="rotate(90 116.7 38.3)">ch1</text>
<text x="119.3" y="36.1" transform="rotate(90 119.3 36.1)">TXO</text>
<text x="119.3" y="39.1" transform="rotate(90 119.3 39.1)">ch1</text>
<text x="142.6" y="41.8" transform="rotate(90 142.6 41.8)">RXI</text>
<text x="90.3" y="42.6" transform="rotate(90 90.3 42.6)">GND</text>
<text x="141.3" y="48" transform="rotate(90 141.3 48)">TXI</text>
<text x="142.6" y="44.5" transform="rotate(90 142.6 44.5)">ch2</text>
<text x="145.9" y="47.9" transform="rotate(90 145.9 47.9)">RXO</text>
<text x="150.7" y="46.6" transform="rotate(90 150.7 46.6)">RXI</text>
<text x="153" y="46.9" transform="rotate(90 153 46.9)">RXO</text>
<text x="156.1" y="47.2" transform="rotate(90 156.1 47.2)">TXI</text>
<text x="158.6" y="47.5" transform="rotate(90 158.6 47.5)">TXO</text>
<text x="130.2" y="52" transform="rotate(90 130.2 52)">GND</text>
<text x="138" y="48.7" transform="rotate(90 138 48.7)">GND</text>
<text x="141.3" y="50.5" transform="rotate(90 141.3 50.5)">ch2</text>
<text x="145.9" y="51.1" transform="rotate(90 145.9 51.1)">ch2</text>
<text x="148.5" y="48.5" transform="rotate(90 148.5 48.5)">TXO</text>
<text x="148.5" y="51.5" transform="rotate(90 148.5 51.5)">ch2</text>
<text x="150.7" y="49.4" transform="rotate(90 150.7 49.4)">ch1</text>
<text x="153" y="50.1" transform="rotate(90 153 50.1)">ch1</text>
<text x="156.1" y="49.8" transform="rotate(90 156.1 49.8)">ch1</text>
<text x="158.6" y="50.5" transform="rotate(90 158.6 50.5)">ch1</text>
<text x="77.9" y="57.7">GND</text>
<text x="114.2" y="192.5" transform="rotate(90 114.2 192.5)">GND</text>
<text x="111.6" y="262.3" transform="rotate(90 111.6 262.3)">GND</text>
</g>
<g font-size=".8" fill="#0f0f0f">
<text x="95.8" y="37.8" transform="rotate(90 95.8 37.8)">LV</text>
<text x="123.7" y="42.7" transform="rotate(90 123.7 42.7)">HV</text>
<text x="135.1" y="49.2" transform="rotate(90 135.1 49.2)">LV</text>
<text x="50" y="58.3">COM1</text>
<text x="163.1" y="54.1" transform="rotate(90 163.1 54.1)">HV</text>
<text x="44.9" y="64.7">NO1</text>
<text x="44.9" y="62.2">COM2</text>
<text x="44.9" y="67.2">NO2</text>
<text x="46.2" y="69.8">NC1</text>
<text x="79.8" y="71">VCC_5V</text>
<text x="46.2" y="72.3">NC2</text>
<text x="122.4" y="191.8" transform="rotate(90 122.4 191.8)">VCC_5V</text>
<text x="126.3" y="261.6" transform="rotate(90 126.3 261.6)">VCC_5V</text>
</g>
</svg>
